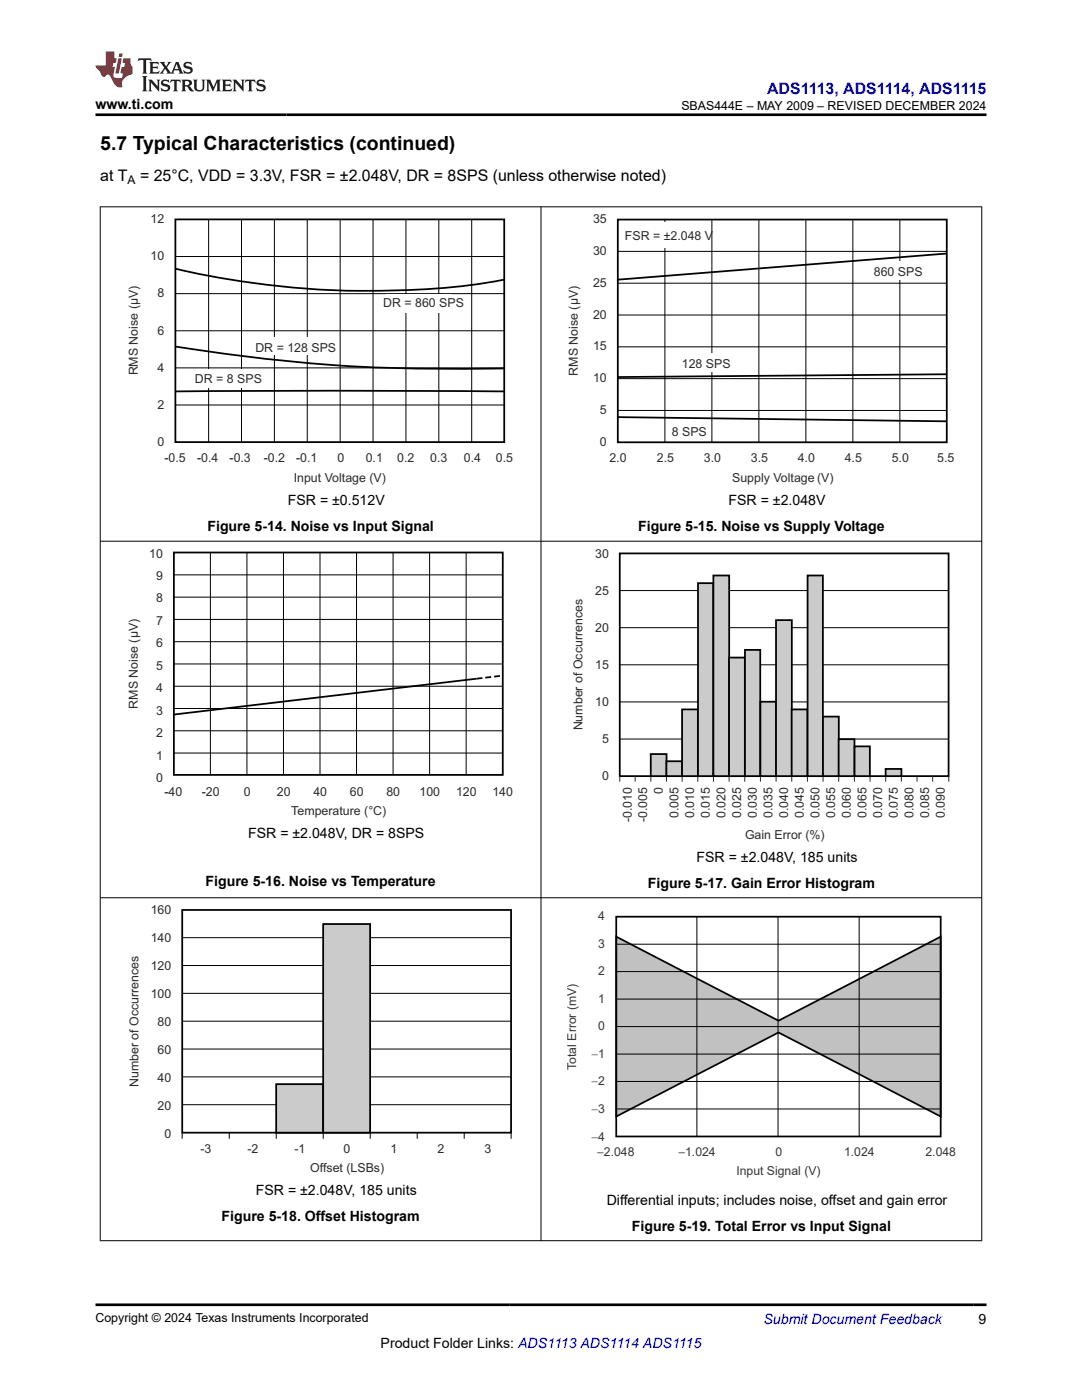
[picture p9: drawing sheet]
<svg xmlns="http://www.w3.org/2000/svg" width="216mm" height="279mm" viewBox="0 0 216 279" stroke-linecap="round" stroke-linejoin="round" font-family="sans-serif">
<g fill="none" stroke="#000" stroke-width=".2">
<path d="M35 51.2h65.6M35 58.6h65.6M41.6 43.8v44.4M48.2 43.8v44.4M54.8 43.8v44.4M61.3 43.8v44.4M67.9 43.8v44.4M74.4 43.8v44.4M81 43.8v44.4M87.6 43.8v44.4M94.1 43.8v44.4M35 66h65.6"/>
<path d="M35 73.4h65.6M35 80.8h65.6"/>
</g>
<path d="M35 43.8h65.6v44.4h-65.6zM35 53.6a167.9 167.9 0 0 0 64 2.5l1.6-.3M35 69.2a337.1 337.1 0 0 0 65.6 4.3M35 78.1l31.4-.1 34.2 .1" fill="none" stroke="#000" stroke-width=".35"/>
<g fill="#fff">
<path d="M77 58.8h13.1v3.7h-13.1z" fill-rule="evenodd"/>
<path d="M52.2 67.3h12v3.6h-12z" fill-rule="evenodd"/>
<path d="M40.2 73.6h10.5v3.7h-10.5z" fill-rule="evenodd"/>
</g>
<path d="M123.3 50.2h65.6M123.3 56.5h65.6M132.7 43.8v44.5M142 43.8v44.5M151.4 43.8v44.5M160.8 43.8v44.5M170.2 43.8v44.5M179.6 43.8v44.5M123.3 62.9h65.6M123.3 69.2h65.6M123.3 75.6h65.6M123.3 81.9h65.6" fill="none" stroke="#000" stroke-width=".2"/>
<path d="M123.3 43.8h65.6v44.5h-65.6z" fill="none" stroke="#000" stroke-width=".35"/>
<path d="M123.8 44.4h16.7v5.1h-16.7z" fill-rule="evenodd" fill="#fff"/>
<path d="M188.8 50.6l-65.5 5.2M188.8 74.7l-65.5 .5M123.3 83.2l65.5 .9" fill="none" stroke="#000" stroke-width=".35"/>
<g fill="#fff">
<path d="M173.8 52.1h10.4v3.7h-10.4z" fill-rule="evenodd"/>
<path d="M135.4 70.6h10.5v3.6h-10.5z" fill-rule="evenodd"/>
</g>
<path d="M34.7 110.3h65.6v44.3h-65.6zM123.7 110.4h65.6v44.5h-65.6zM95.1 135.4l-60.4 7.2" fill="none" stroke="#000" stroke-width=".35"/>
<g fill="none" stroke="#000" stroke-width=".2">
<path d="M34.7 114.7h65.6M34.7 119.2h65.6M42 110.3v44.4M49.3 110.3v44.4M56.6 110.3v44.4M63.9 110.3v44.4M71.1 110.3v44.4M78.4 110.3v44.4M85.7 110.3v44.4M93 110.3v44.4M123.7 117.9h65.6M34.7 123.6h65.6"/>
<path d="M34.7 128.1h65.6M34.7 132.5h65.6M34.7 137h65.6M123.7 125.3h65.6M123.7 132.7h65.6M34.7 141.4h65.6M34.7 145.8h65.6M34.7 150.3h65.6M123.7 140.1h65.6M123.7 147.5h65.6"/>
</g>
<path d="M95.1 135.4l5.2-.6" fill="none" stroke="#000" stroke-width=".35" stroke-dasharray="1.2 .6" stroke-linecap="butt"/>
<path d="M124.4 110.8h36.8v5h-36.8z" fill-rule="evenodd" fill="#fff"/>
<g fill="none" stroke="#2b292a" stroke-width=".2">
<path d="M123.7 154.7v1.3M126.7 154.9v1.1M129.9 154.9v1.1M133 154.9v1.1M136.1 154.9v1.1M139.2 154.9v1.1M142.4 154.9v1.1M145.5 154.9v1.1M148.6 154.9v1.1M151.7 154.9v1.1M154.9 154.9v1.1M158 154.9v1.1"/>
<path d="M161.1 154.9v1.1M164.2 154.9v1.1M167.4 154.9v1.1M170.5 154.9v1.1M173.6 154.9v1.1M176.7 154.9v1.1M179.9 154.9v1.1M183 154.9v1.1M186.1 154.9v1.1M189.3 154.7v1.3"/>
</g>
<path d="M129.8 150.5h3.2v4.4h-3.2z" fill-rule="evenodd" fill="#cbcbcb"/>
<path d="M129.8 150.5h3.2v4.4h-3.2z" fill="none" stroke="#000" stroke-width=".35"/>
<path d="M133 151.9h3.1v3h-3.1z" fill-rule="evenodd" fill="#cbcbcb"/>
<path d="M133 151.9h3.1v3h-3.1z" fill="none" stroke="#000" stroke-width=".35"/>
<path d="M136.1 141.6h3.2v13.3h-3.2z" fill-rule="evenodd" fill="#cbcbcb"/>
<path d="M136.1 141.6h3.2v13.3h-3.2z" fill="none" stroke="#000" stroke-width=".35"/>
<path d="M139.3 116.4h3v38.5h-3z" fill-rule="evenodd" fill="#cbcbcb"/>
<path d="M139.3 116.4h3v38.5h-3z" fill="none" stroke="#000" stroke-width=".35"/>
<path d="M142.3 114.9h3.2v40h-3.2z" fill-rule="evenodd" fill="#cbcbcb"/>
<path d="M142.3 114.9h3.2v40h-3.2z" fill="none" stroke="#000" stroke-width=".35"/>
<path d="M145.5 131.2h3.1v23.7h-3.1z" fill-rule="evenodd" fill="#cbcbcb"/>
<path d="M145.5 131.2h3.1v23.7h-3.1z" fill="none" stroke="#000" stroke-width=".35"/>
<path d="M148.6 129.7h3.1v25.2h-3.1z" fill-rule="evenodd" fill="#cbcbcb"/>
<path d="M148.6 129.7h3.1v25.2h-3.1z" fill="none" stroke="#000" stroke-width=".35"/>
<path d="M151.7 140h3.2v14.9h-3.2z" fill-rule="evenodd" fill="#cbcbcb"/>
<path d="M151.7 140h3.2v14.9h-3.2z" fill="none" stroke="#000" stroke-width=".35"/>
<path d="M154.8 123.8h3.2v31.1h-3.2z" fill-rule="evenodd" fill="#cbcbcb"/>
<path d="M154.8 123.8h3.2v31.1h-3.2z" fill="none" stroke="#000" stroke-width=".35"/>
<path d="M158 141.6h3.1v13.3h-3.1z" fill-rule="evenodd" fill="#cbcbcb"/>
<path d="M158 141.6h3.1v13.3h-3.1z" fill="none" stroke="#000" stroke-width=".35"/>
<path d="M161.1 114.9h3.1v40h-3.1z" fill-rule="evenodd" fill="#cbcbcb"/>
<path d="M161.1 114.9h3.1v40h-3.1z" fill="none" stroke="#000" stroke-width=".35"/>
<path d="M164.2 143h3.2v11.9h-3.2z" fill-rule="evenodd" fill="#cbcbcb"/>
<path d="M164.2 143h3.2v11.9h-3.2z" fill="none" stroke="#000" stroke-width=".35"/>
<path d="M167.3 147.5h3.2v7.4h-3.2z" fill-rule="evenodd" fill="#cbcbcb"/>
<path d="M167.3 147.5h3.2v7.4h-3.2z" fill="none" stroke="#000" stroke-width=".35"/>
<path d="M170.5 149h3.1v5.9h-3.1z" fill-rule="evenodd" fill="#cbcbcb"/>
<path d="M170.5 149h3.1v5.9h-3.1z" fill="none" stroke="#000" stroke-width=".35"/>
<path d="M176.7 153.5h3.2v1.4h-3.2z" fill-rule="evenodd" fill="#cbcbcb"/>
<path d="M176.7 153.5h3.2v1.4h-3.2zM36.4 181.6h65.6v44.5h-65.6z" fill="none" stroke="#000" stroke-width=".35"/>
<g fill="none" stroke="#000" stroke-width=".2">
<path d="M36.4 198.2h65.6M36.4 192.7h65.6M36.4 187.1h65.6M36.4 214.9h65.6M36.4 209.4h65.6M36.4 203.8h65.6M36.3 226.1v1.2M36.4 220.5h65.6M45.7 226.1v1.2M55.1 226.1v1.2M64.5 226.1v1.2M73.9 226.1v1.2"/>
<path d="M83.3 226.1v1.2M92.6 226.1v1.2M102 226.1v1.2"/>
</g>
<path d="M55.1 216.4h9.4v9.7h-9.4z" fill-rule="evenodd" fill="#cbcbcb"/>
<path d="M55.1 216.4h9.4v9.7h-9.4z" fill="none" stroke="#000" stroke-width=".35"/>
<path d="M64.5 184.4h9.4v41.7h-9.4z" fill-rule="evenodd" fill="#cbcbcb"/>
<path d="M64.5 184.4h9.4v41.7h-9.4z" fill="none" stroke="#000" stroke-width=".35"/>
<path d="M123 186.9l32.3 16.8 32.4-16.8v35.9l-32.4-16.7-32.3 16.7z" fill-rule="evenodd" fill="#c1c1c1"/>
<path d="M123 186.9l32.3 16.8 32.4-16.8v35.9l-32.4-16.7-32.3 16.7zM123 182.9h64.7v43.9h-64.7z" fill="none" stroke="#000" stroke-width=".35"/>
<g fill="none" stroke="#000" stroke-width=".2">
<path d="M19.9 41.3h176.1M20 41.2v206.5M107.9 41.2v206.5M195.9 41.2v206.5M19.9 108h176.1M19.9 179.2h176.1M123 188.4h64.7M123 193.9h64.7M123 199.4h64.7M139.1 182.9v43.9M155.2 182.9v43.9M171.4 182.9v43.9"/>
<path d="M123 204.9h64.7M123 210.4h64.7M123 215.8h64.7M123 221.3h64.7M19.9 247.6h176.1"/>
</g>
<path d="M27.7 11.6l-.2 .6 .5-.2h.6v.1v2.2l-.2 .4h1l-.2-.4v-2.2v-.1h.5l.5 .2-.1-.6zM29.8 12.4l.2 .3v1.6l-.2 .4h1.9l.1-.6a1.08 1.08 0 0 1-1.3 .2v-.7h.6l.4 .2v-.7l-.4 .2h-.6v-.5l.2-.2a1 1 0 0 1 1 .3l-.1-.5zM31.8 12.4l1 1.1-1 1.2h.9l-.2-.2 .4-.8 .5 .8-.2 .2h1.6l-.2-.2 .1-.5h1l.1 .5-.1 .2h.9l-.2-.4-.8-1.9h-.5l-1 2.1-.8-1.1 .9-1h-.8l.2 .2-.5 .6-.3-.6 .1-.2zM35.2 12.8l.4 1h-.8zM36.8 12.5a.65 .65 0 0 0-.2 .7 .65 .65 0 0 0 .6 .5l.7 .1 .1 .3a.79 .79 0 0 1-.7 .4 .79 .79 0 0 1-.7-.5l.1 .7 .2-.1a.93 .93 0 0 0 1.1 0 .93 .93 0 0 0 .4-.9 1.46 1.46 0 0 0-1.2-.6l-.1-.3a1.09 1.09 0 0 1 1.2 .2l-.2-.6-.1 .1-.6-.2zM28.4 15.2l.2 .4v2.2l-.2 .4h1l-.2-.4v-2.2l.2-.4zM29.6 15.9l.2 .4v1.5l-.2 .4h.8l-.3-.4v-1.3l1.7 1.8v-2l.2-.4h-.8l.2 .2 .1 1.1-1.2-1.3zM32.3 16a.65 .65 0 0 0-.2 .8 .65 .65 0 0 0 .7 .4l.6 .2 .1 .2a.79 .79 0 0 1-.7 .4 .79 .79 0 0 1-.7-.5l.1 .7 .2-.1a.93 .93 0 0 0 1.1 .1 .93 .93 0 0 0 .4-1 1.46 1.46 0 0 0-1.2-.5l-.1-.4a1.09 1.09 0 0 1 1.2 .2l-.2-.6-.1 .1-.6-.1zM34.1 15.9l-.1 .6a.63 .63 0 0 1 .7-.3l.1 1.6-.3 .4h1l-.2-.4v-1.6a.66 .66 0 0 1 .8 .3l-.1-.6zM36.2 15.9l.2 .4v1.5l-.2 .4h.9l-.2-.2v-.7h.5l.1 .2a.79 .79 0 0 0 1.2 .6l-1-.9a.61 .61 0 0 0 .6-.6 .61 .61 0 0 0-.5-.7zM36.9 16.2h.2a.47 .47 0 0 1 .5 .1 .47 .47 0 0 1 .1 .5l-.2 .1-.6 .1zM38.5 15.9l.2 .2a2.27 2.27 0 0 0 .4 2 1.04 1.04 0 0 0 1.7-.7v-1.3l.2-.2h-.8l.2 .4v1.1a.6 .6 0 0 1-.6 .6 .6 .6 0 0 1-.6-.6v-1.1l.3-.4zM41.1 15.9l.2 .4v1.5l-.2 .4h.7l-.2-.4v-1.4l.9 1.9 .8-1.9v1.4l-.2 .4h1l-.3-.4v-1.5l.3-.4h-.8l-.7 1.5-.7-1.5zM44.3 15.9l.2 .4v1.5l-.2 .4h1.9l.1-.6a1.09 1.09 0 0 1-1.3 .2v-.7h.6l.4 .2v-.6l-.4 .2h-.6v-.6l.2-.1a1.01 1.01 0 0 1 1 .3l-.1-.6zM46.4 15.9l.3 .4v1.5l-.3 .4h.8l-.2-.4v-1.3l1.6 1.8v-2l.2-.4h-.7l.2 .2v1.1l-1.2-1.3zM49 15.9l-.1 .6a.63 .63 0 0 1 .8-.3v1.6l-.3 .4h1l-.2-.4v-1.6a.66 .66 0 0 1 .8 .3l-.1-.6zM51.4 16a.65 .65 0 0 0-.2 .8 .65 .65 0 0 0 .6 .4l.6 .2 .2 .2a.79 .79 0 0 1-.8 .4 .79 .79 0 0 1-.6-.5l.1 .7 .2-.1a.93 .93 0 0 0 1 .1 .93 .93 0 0 0 .5-1 1.46 1.46 0 0 0-1.3-.5l-.1-.4a1.09 1.09 0 0 1 1.3 .2l-.2-.6-.2 .1-.5-.1z" fill="#231f20"/>
<path d="M21.1 10.3v2.7h-2.1l.1 .4 .9 1a.95 .95 0 0 0 .9 .9 .59 .59 0 0 1 .6-.4 .59 .59 0 0 1 .5 .3l.4 .8a1.59 1.59 0 0 0 2.1 1.4 1.61 1.61 0 0 1 1-2.3l1-.3-.1-1.5a1.59 1.59 0 0 1-.4-1.7h-1.4l-.2 .9h.5l-.1 .9h-.5l-.2 .9v.3l.4 .1-.2 .9h-.6a.73 .73 0 0 1-1.1-.7l.3-1.5h-.5l.2-.9h.5l.2-.9h-.5v-1.3zM23.6 11.6l-.6 3.1h.7l.6-3.1zM23.8 10.7l-.1 .6h.7l.1-.6z" fill="#ed1c24"/>
<path d="M19 22.9h177.8M19 260.4h177.8" fill="none" stroke="#000" stroke-width=".53"/>
<text font-size="3.9" x="20" y="29.9">5.7 Typical Characteristics (continued)</text>
<text font-size="3.2" fill="#00f" x="153.1" y="18.7">ADS1113, ADS1114, ADS1115</text>
<g font-size="3.2">
<text x="20" y="36.1">at T</text>
<text x="27.9" y="36.1">= 25°C, VDD = 3.3V, FSR = ±2.048V, DR = 8SPS (unless otherwise noted)</text>
</g>
<g font-size="2.8">
<text x="19" y="21.8">www.ti.com</text>
<text x="57.4" y="100.7">FSR = ±0.512V</text>
<text x="145.4" y="100.8">FSR = ±2.048V</text>
<text x="41.4" y="105.9">Figure 5-14. Noise vs Input Signal</text>
<text x="127.3" y="106">Figure 5-15. Noise vs Supply Voltage</text>
<text x="49.5" y="167.3">FSR = ±2.048V, DR = 8SPS</text>
<text x="139" y="171.9">FSR = ±2.048V, 185 units</text>
<text x="41" y="176.7">Figure 5-16. Noise vs Temperature</text>
<text x="129.3" y="177.2">Figure 5-17. Gain Error Histogram</text>
<text x="51" y="238.5">FSR = ±2.048V, 185 units</text>
<text x="44.2" y="243.7">Figure 5-18. Offset Histogram</text>
<text x="121.1" y="240.4">Differential inputs; includes noise, offset and gain error</text>
<text x="126.1" y="245.6">Figure 5-19. Total Error vs Input Signal</text>
<text x="75.9" y="269">Product Folder Links: ADS1113 ADS1114 ADS1115</text>
<text x="195.3" y="264.2">9</text>
</g>
<text font-size="2.8" fill="#00f" x="152.4" y="264.2">Submit Document Feedback</text>
<g font-size="2.5">
<text x="136" y="21.9">SBAS444E – MAY 2009 – REVISED DECEMBER 2024</text>
<text x="32.8" y="92.2">-0.5</text>
<text x="39.3" y="92.2">-0.4</text>
<text x="45.8" y="92.2">-0.3</text>
<text x="52.6" y="92.2">-0.2</text>
<text x="59.1" y="92.2">-0.1</text>
<text x="32.8" y="158.8">-40</text>
<text x="40.2" y="158.8">-20</text>
<text x="19" y="263.9">Copyright © 2024 Texas Instruments Incorporated</text>
</g>
<g font-size="2.5" fill="#2b292a">
<text x="30" y="44.5">12</text>
<text x="118.3" y="44.5">35</text>
<text x="124.7" y="47.8">FSR = ±2.048 V</text>
<text x="30" y="51.9">10</text>
<text x="118.3" y="50.9">30</text>
<text x="31.4" y="59.4">8</text>
<text x="118.3" y="57.2">25</text>
<text x="174.4" y="55">860 SPS</text>
<text x="76.5" y="61.3">DR = 860 SPS</text>
<text x="118.3" y="63.6">20</text>
<text x="31.4" y="66.8">6</text>
<text x="51" y="70.2">DR = 128 SPS</text>
<text x="118.3" y="69.9">15</text>
<text x="27.5" y="74.9" transform="rotate(-90 27.5 74.9)">RMS Noise (µV)</text>
<text x="31.4" y="74.2">4</text>
<text x="38.9" y="76.5">DR = 8 SPS</text>
<text x="115.3" y="75" transform="rotate(-90 115.3 75)">RMS Noise (µV)</text>
<text x="118.3" y="76.3">10</text>
<text x="136" y="73.5">128 SPS</text>
<text x="31.4" y="81.6">2</text>
<text x="119.7" y="82.6">5</text>
<text x="31.4" y="89">0</text>
<text x="119.7" y="89">0</text>
<text x="134" y="86.9">8 SPS</text>
<text x="67.3" y="92.2">0</text>
<text x="73" y="92.2">0.1</text>
<text x="79.3" y="92.2">0.2</text>
<text x="85.9" y="92.2">0.3</text>
<text x="92.6" y="92.2">0.4</text>
<text x="98.9" y="92.2">0.5</text>
<text x="121.6" y="92.2">2.0</text>
<text x="131.1" y="92.2">2.5</text>
<text x="140.4" y="92.2">3.0</text>
<text x="149.8" y="92.2">3.5</text>
<text x="159.2" y="92.2">4.0</text>
<text x="168.6" y="92.2">4.5</text>
<text x="177.9" y="92.2">5.0</text>
<text x="187" y="92.2">5.5</text>
<text x="58.6" y="96.1">Input Voltage (V)</text>
<text x="146.1" y="96.2">Supply Voltage (V)</text>
<text x="29.8" y="111.3">10</text>
<text x="118.8" y="111.3">30</text>
<text x="31.1" y="115.7">9</text>
<text x="118.8" y="118.7">25</text>
<text x="31.1" y="120.2">8</text>
<text x="31.1" y="124.7">7</text>
<text x="31.1" y="129.2">6</text>
<text x="118.8" y="126.1">20</text>
<text x="31.1" y="133.7">5</text>
<text x="118.8" y="133.5">15</text>
<text x="27.5" y="141.4" transform="rotate(-90 27.5 141.4)">RMS Noise (µV)</text>
<text x="31.1" y="138.1">4</text>
<text x="31.1" y="142.6">3</text>
<text x="118.8" y="140.9">10</text>
<text x="31.1" y="147.1">2</text>
<text x="116.2" y="145.8" transform="rotate(-90 116.2 145.8)">Number of Occurrences</text>
<text x="120.2" y="148.3">5</text>
<text x="31.1" y="151.6">1</text>
<text x="120.2" y="155.7">0</text>
<text x="31.1" y="156.1">0</text>
<text x="48.6" y="158.8">0</text>
<text x="55.2" y="158.8">20</text>
<text x="62.5" y="158.8">40</text>
<text x="69.8" y="158.8">60</text>
<text x="77.1" y="158.8">80</text>
<text x="83.7" y="158.8">100</text>
<text x="91" y="158.8">120</text>
<text x="98.2" y="158.8">140</text>
<text x="132.3" y="158.4" transform="rotate(-90 132.3 158.4)">0</text>
<text x="58.1" y="162.7">Temperature (°C)</text>
<text x="126" y="164.1" transform="rotate(-90 126 164.1)">-0.010</text>
<text x="129.1" y="164.1" transform="rotate(-90 129.1 164.1)">-0.005</text>
<text x="135.4" y="163.3" transform="rotate(-90 135.4 163.3)">0.005</text>
<text x="138.5" y="163.3" transform="rotate(-90 138.5 163.3)">0.010</text>
<text x="141.6" y="163.3" transform="rotate(-90 141.6 163.3)">0.015</text>
<text x="144.8" y="163.3" transform="rotate(-90 144.8 163.3)">0.020</text>
<text x="147.9" y="163.3" transform="rotate(-90 147.9 163.3)">0.025</text>
<text x="148.7" y="167.4">Gain Error (%)</text>
<text x="151" y="163.3" transform="rotate(-90 151 163.3)">0.030</text>
<text x="154.1" y="163.3" transform="rotate(-90 154.1 163.3)">0.035</text>
<text x="157.3" y="163.3" transform="rotate(-90 157.3 163.3)">0.040</text>
<text x="160.4" y="163.3" transform="rotate(-90 160.4 163.3)">0.045</text>
<text x="163.5" y="163.3" transform="rotate(-90 163.5 163.3)">0.050</text>
<text x="166.6" y="163.3" transform="rotate(-90 166.6 163.3)">0.055</text>
<text x="169.8" y="163.3" transform="rotate(-90 169.8 163.3)">0.060</text>
<text x="172.9" y="163.3" transform="rotate(-90 172.9 163.3)">0.065</text>
<text x="176" y="163.3" transform="rotate(-90 176 163.3)">0.070</text>
<text x="179.1" y="163.3" transform="rotate(-90 179.1 163.3)">0.075</text>
<text x="182.3" y="163.3" transform="rotate(-90 182.3 163.3)">0.080</text>
<text x="185.4" y="163.3" transform="rotate(-90 185.4 163.3)">0.085</text>
<text x="188.5" y="163.3" transform="rotate(-90 188.5 163.3)">0.090</text>
<text x="30.1" y="182.4">160</text>
<text x="30.1" y="188">140</text>
<text x="30.1" y="193.6">120</text>
<text x="30.1" y="199.2">100</text>
<text x="31.5" y="204.7">80</text>
<text x="31.5" y="210.3">60</text>
<text x="31.5" y="215.9">40</text>
<text x="27.6" y="216.9" transform="rotate(-90 27.6 216.9)">Number of Occurrences</text>
<text x="31.5" y="221.4">20</text>
<text x="32.8" y="227">0</text>
<text x="40" y="230.1">-3</text>
<text x="49.4" y="230.1">-2</text>
<text x="58.8" y="230.1">-1</text>
<text x="61.9" y="233.9">Offset (LSBs)</text>
<text x="68.6" y="230.1">0</text>
<text x="77.9" y="230.1">1</text>
<text x="87.3" y="230.1">2</text>
<text x="96.7" y="230.1">3</text>
</g>
<g font-size="2.4">
<text x="25.5" y="36.7">A</text>
<text x="119.2" y="230.7">-2.048</text>
<text x="135.4" y="230.7">-1.024</text>
</g>
<g font-size="2.4" fill="#373435">
<text x="119.4" y="183.6">4</text>
<text x="119.4" y="189.1">3</text>
<text x="119.4" y="194.6">2</text>
<text x="119.4" y="200.1">1</text>
<text x="119.4" y="205.6">0</text>
<text x="115" y="213.5" transform="rotate(-90 115 213.5)">Total Error (mV)</text>
<text x="118.1" y="211.1">-1</text>
<text x="118.1" y="216.6">-2</text>
<text x="118.1" y="222.1">-3</text>
<text x="118.1" y="227.6">-4</text>
<text x="154.7" y="230.7">0</text>
<text x="168.4" y="230.7">1.024</text>
<text x="184.7" y="230.7">2.048</text>
<text x="146.9" y="234.6">Input Signal (V)</text>
</g>
</svg>
